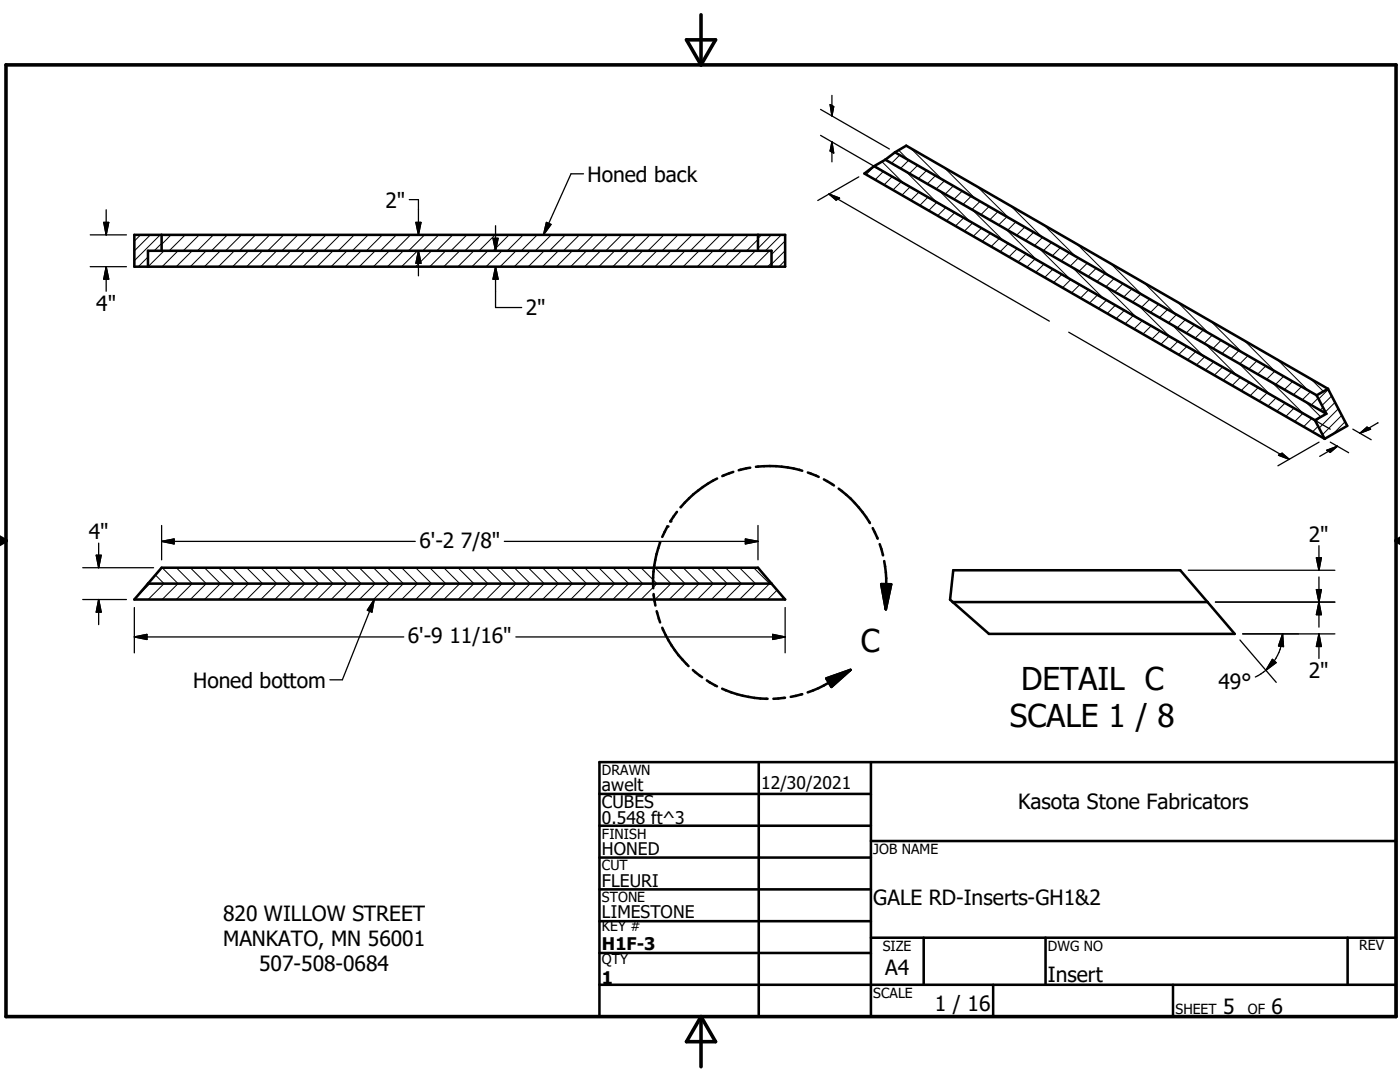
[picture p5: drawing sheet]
<svg xmlns="http://www.w3.org/2000/svg" width="279mm" height="216mm" viewBox="0 0 279 216" stroke-linecap="round" stroke-linejoin="round" font-family="sans-serif">
<g fill="none" stroke="#000" stroke-width=".51">
<path d="M174.4 33.2l-1.9 1.4 91.9 53M174.4 33.2l88 50.7M176.7 31.9l-2.3 1.3M176.7 31.9l88 50.7M178.6 30.4l2.3-1.3 84.1 48.5M178.6 30.4l-1.9 1.5M178.6 30.4l84.2 48.5M26.8 46.9h129.9v6.3h-129.9zM29.5 53.2v-3.2h124.5v3.2M32.3 46.9v3.1M151.3 46.9v3.1M262.8 78.9l1.9 3.7"/>
<path d="M265 77.6l3.9 7.4-4.5 2.6M265 77.6l-2.2 1.3M143.1 95.5a23.8 23.8 0 0 0-7.3 5.7M146.3 94.2l-2.1 .8M149.7 93.3l-2.3 .5M150.9 93.1a22.8 22.8 0 0 1 9.2 .8M161.2 94.3l2.2 .9M164.4 95.7l2 1.2M167.4 97.5a23.5 23.5 0 0 1 6.2 6.9M262.4 83.9l2 3.7M264.7 82.6l-2.3 1.3M29.5 116.5h124.5"/>
<path d="M32.3 113.3h119l5.4 6.3h-129.9zM130.4 118.5l.4 2.3M131.7 108.2a23.6 23.6 0 0 0-1.3 9.2M133.2 105.1l-1 2M135.1 102.1l-1.3 1.9M174.2 105.4l1 2.1M175.6 108.6l.6 2.2M175.9 116.6h2l-1.1 5zM176.5 112l.1 1a39.6 39.6 0 0 1 .2 8.6M131.1 122l.6 2.2M132.2 125.3a22.9 22.9 0 0 0 5.2 7.6M138.3 133.7l1.8 1.4"/>
<path d="M141.1 135.8l2 1.1M144.1 137.4a22.7 22.7 0 0 0 9.1 2M156.7 139.2l-2.3 .2M160.1 138.5l-2.3 .6M164.9 135.4l4.8-1.7-3.8 3.4zM169.7 133.7a42.9 42.9 0 0 1-7.5 4.1l-1 .4M190.1 120.1l-.5-.4 .6-5.9h45.3l5.5 6.3M190.1 120.1l7.3 6.4h49l-5.4-6.4M190.1 120.1h50.9M119.6 158.4h54.2M119.6 152.1h159v50.8h-159zM151.4 152.1v50.8"/>
<path d="M173.8 152.1v50.8M119.6 164.8h54.2M119.6 171.1h54.2M119.6 177.5h54.2M173.8 167.8h104.8M119.6 183.8h54.2M119.6 190.2h54.2M119.6 196.5h159M173.8 187.1h104.8M184.3 187.1v9.4M198.2 196.5v6.4M208.7 187.1v9.4"/>
<path d="M234.1 196.5v6.4M268.9 187.1v9.4"/>
</g>
<g fill="none" stroke="#000" stroke-width=".2">
<path d="M174.5 33.2l-1.7 1.6M176 32.2l4.3 4.3M176.3 34.2l-1.6 1.7M178.1 35.2l-1.7 1.7M179.3 30l2 1.9M179.6 30.9l-1.7 1.7M179.8 36.3l-1.6 1.6M180.8 34.2l6.2 6.2-1.7 1.6M181.4 32l-1.7 1.6M181.6 37.3l-1.6 1.6M181.8 29.6l6.2 6.1M183.1 33l-1.6 1.6"/>
<path d="M183.4 38.3l-1.6 1.7M184.9 34l-1.6 1.6M185.2 39.4l-1.6 1.6M186.7 35l-1.6 1.7M187.4 38.1l6.2 6.1M188.5 33.5l6.1 6.1M188.5 36.1l-1.7 1.6M190.3 37.1l-1.7 1.6M192.1 38.1l-1.7 1.7M193.8 39.1l-1.6 1.7M195.1 37.3l6.2 6.1M28.1 46.9l-1.3 1.2"/>
<path d="M29.5 51.3l-1.9 1.9M29.9 50l-.4 .4M30 46.9l-3.2 3.2M32 46.9l-5.2 5.1M32.3 48.6l-1.5 1.4M32.7 50l-3.1 3.2M34.1 46.9l-1.8 1.9M35.5 50l-3.1 3.2M37 46.9l-3.2 3.1M38.4 50l-3.2 3.2M39.8 46.9l-3.2 3.1M41.2 50l-3.2 3.2"/>
<path d="M42.6 46.9l-3.2 3.1M44 50l-3.2 3.2M45.4 46.9l-3.2 3.1M46.8 50l-3.2 3.2M48.2 46.9l-3.2 3.1M49.6 50l-3.2 3.2M51 46.9l-3.2 3.1M52.4 50l-3.2 3.2M53.8 46.9l-3.2 3.1M55.2 50l-3.2 3.2M56.6 46.9l-3.2 3.1M58 50l-3.2 3.2"/>
<path d="M59.4 46.9l-3.1 3.1M60.8 50l-3.1 3.2M62.2 46.9l-3.1 3.1M63.6 50l-3.1 3.2M65.1 46.9l-3.2 3.1M66.5 50l-3.2 3.2M67.9 46.9l-3.2 3.1M69.3 50l-3.2 3.2M70.7 46.9l-3.2 3.1M72.1 50l-3.2 3.2M73.5 46.9l-3.2 3.1M74.9 50l-3.2 3.2"/>
<path d="M76.3 46.9l-3.2 3.1M77.7 50l-3.2 3.2M79.1 46.9l-3.2 3.1M80.5 50l-3.2 3.2M81.9 46.9l-3.1 3.1M83.3 50l-3.1 3.2M84.7 46.9l-3.1 3.1M86.1 50l-3.2 3.2M87.6 46.9l-3.2 3.1M89 50l-3.2 3.2M90.4 46.9l-3.2 3.1M91.8 50l-3.2 3.2"/>
<path d="M93.2 46.9l-3.2 3.1M94.6 50l-3.2 3.2M96 46.9l-3.2 3.1M97.4 50l-3.2 3.2M98.8 46.9l-3.2 3.1M100.2 50l-3.2 3.2M101.6 46.9l-3.2 3.1M103 50l-3.2 3.2M104.4 46.9l-3.2 3.1M105.8 50l-3.2 3.2M107.2 46.9l-3.2 3.1M108.6 50l-3.2 3.2"/>
<path d="M110 46.9l-3.2 3.1M111.4 50l-3.1 3.2M112.8 46.9l-3.1 3.1M114.2 50l-3.1 3.2M115.6 46.9l-3.1 3.1M117.1 50l-3.2 3.2M118.5 46.9l-3.2 3.1M119.9 50l-3.2 3.2M121.3 46.9l-3.2 3.1M122.7 50l-3.2 3.2M124.1 46.9l-3.2 3.1M125.5 50l-3.2 3.2"/>
<path d="M126.9 46.9l-3.2 3.1M128.3 50l-3.2 3.2M129.7 46.9l-3.2 3.1M131.1 50l-3.2 3.2M132.5 46.9l-3.2 3.1M133.9 50l-3.2 3.2M135.3 46.9l-3.2 3.1M136.7 50l-3.2 3.2M138.1 46.9l-3.2 3.1M139.5 50l-3.2 3.2M140.9 46.9l-3.1 3.1M142.3 50l-3.1 3.2"/>
<path d="M143.7 46.9l-3.1 3.1M145.1 50l-3.1 3.2M146.6 46.9l-3.2 3.1M148 50l-3.2 3.2M149.4 46.9l-3.2 3.1M150.8 50l-3.2 3.2M151.3 47.8l-2.3 2.2M152 46.9l-.7 .7M153.6 50l-3.2 3.2M153.9 46.9l-2.6 2.7M154 52.5l-.8 .7M155.9 46.9l-3.2 3.1"/>
<path d="M156.7 52l-1.2 1.2M156.7 50l-2.7 2.7M156.7 48.1l-2.7 2.7M188.8 41.4l-1.7 1.7M190.5 42.4l-1.6 1.7M192.3 43.5l-1.6 1.6M194.1 41.9l6.1 6.1M194.1 44.5l-1.6 1.6M195.6 40.2l-1.6 1.6M195.9 45.5l-1.7 1.6M197.4 41.2l-1.7 1.7M197.7 46.5l-1.7 1.7"/>
<path d="M199.2 42.2l-1.7 1.7M199.5 47.6l-1.7 1.6M200.7 45.7l6.2 6.1M201 43.3l-1.7 1.6M201.2 48.6l-1.6 1.6M201.8 41.1l6.1 6.1M202.7 44.3l-1.6 1.6M203 49.6l-1.6 1.7M204.5 45.3l-1.6 1.6M204.8 50.6l-1.7 1.7M206.3 46.3l-1.6 1.7M206.6 51.7l-1.7 1.6"/>
<path d="M207.4 49.6l6.1 6.1M208.1 47.3l-1.7 1.7M208.4 52.7l-1.7 1.6M208.4 45l6.2 6.1M209.9 48.4l-1.7 1.6M210.1 53.7l-1.6 1.7M211.6 49.4l-1.6 1.7M211.9 54.8l-1.6 1.6M213.4 50.4l-1.6 1.7M213.7 55.8l-1.7 1.6M214.1 53.4l6.1 6.1M215 48.8l6.2 6.1"/>
<path d="M215.2 51.5l-1.6 1.6M215.5 56.8l-1.7 1.6M217 52.5l-1.7 1.6M217.3 57.8l-1.7 1.7M218.8 53.5l-1.7 1.7M219 58.9l-1.6 1.6M220.6 54.6l-1.7 1.6M220.8 59.9l-1.6 1.6M221.7 52.6l6.1 6.1M222.3 55.6l-1.6 1.6 6.1 6.1M224.1 56.6l-1.6 1.6M225.9 57.6l-1.6 1.7"/>
<path d="M227.7 58.6l-1.7 1.7M228.3 56.4l6.2 6.2M229.5 59.7l-1.7 1.6M222.6 60.9l-1.6 1.7M224.4 61.9l-1.6 1.7M226.2 63l-1.7 1.6M227.3 61.1l6.2 6.1M228 64l-1.7 1.6M229.7 65l-1.6 1.7M231.2 60.7l-1.6 1.7M231.5 66l-1.6 1.7M233 61.7l-1.6 1.7"/>
<path d="M233.3 67.1l-1.6 1.6M234 64.9l6.1 6.1M234.8 62.8l-1.6 1.6M235 60.3l6.1 6.1M235.1 68.1l-1.7 1.6M236.6 63.8l-1.7 1.6M236.9 69.1l-1.7 1.7M238.4 64.8l-1.7 1.7M238.6 70.1l-1.6 1.7M240.2 65.8l-1.7 1.7M240.4 71.2l-1.6 1.6M240.6 68.7l6.2 6.1"/>
<path d="M241.7 64.1l6.1 6.1M241.9 66.9l-1.6 1.6M242.2 72.2l-1.6 1.7M243.7 67.9l-1.6 1.6M244 73.2l-1.7 1.7M245.5 68.9l-1.6 1.7M245.8 74.3l-1.7 1.6M247.3 69.9l-1.7 1.7M247.3 72.5l6.1 6.2M247.6 75.3l-1.7 1.6M248.3 67.9l6.1 6.2M249.1 71l-1.7 1.6"/>
<path d="M249.3 76.3l-1.6 1.7M250.8 72l-1.6 1.7M251.1 77.3l-1.6 1.7M252.6 73l-1.6 1.7M252.9 78.4l-1.7 1.6M253.9 76.4l6.2 6.1M254.4 74.1l-1.6 1.6M254.7 79.4l-1.7 1.6M255 71.8l6.1 6.1M256.2 75.1l-1.7 1.6M258 76.1l-1.7 1.6M259.8 77.1l-1.7 1.7"/>
<path d="M261.5 78.2l-1.6 1.6M261.6 75.6l2.5 2.5M263.1 79.4l-1.4 1.4M265.1 77.7l-1.9 1.9M265.8 79l-2 1.9M256.5 80.4l-1.7 1.7M258.2 81.4l-1.6 1.7M260 82.5l-1.6 1.6M260.6 80.2l3 3M261.8 83.5l-1.6 1.7M263.1 85.1l-1.1 1.1M263.4 83.3l-.8 .8"/>
<path d="M264 86.9l-.3 .3M264 81.3l-.5 .6M266.4 80.3l-1.9 1.9M267.1 81.6l-3.9 3.8M267.8 82.9l-3.9 3.8M268.4 84.2l-2.4 2.5M29.7 116.3l.2 .2-2.7 2.7M31 114.7l1.7 1.8-3.1 3.1M32.4 113.3l3.1 3.2-3.1 3.1M35.2 113.3l3.2 3.2-3.2 3.1M38 113.3l3.2 3.2-3.2 3.1M40.8 113.3l3.2 3.2-3.2 3.1"/>
<path d="M43.6 113.3l3.2 3.2-3.2 3.1M46.4 113.3l3.2 3.2-3.2 3.1M49.2 113.3l3.2 3.2-3.2 3.1M52 113.3l3.2 3.2-3.2 3.1M54.8 113.3l3.2 3.2-3.2 3.1M57.7 113.3l3.1 3.2-3.1 3.1M60.5 113.3l3.1 3.2-3.1 3.1M63.3 113.3l3.2 3.2-3.2 3.1M66.1 113.3l3.2 3.2-3.2 3.1M68.9 113.3l3.2 3.2-3.2 3.1M71.7 113.3l3.2 3.2-3.2 3.1M74.5 113.3l3.2 3.2-3.2 3.1"/>
<path d="M77.3 113.3l3.2 3.2-3.2 3.1M80.2 113.3l3.1 3.2-3.1 3.1M82.9 113.3l3.2 3.2-3.2 3.1M85.8 113.3l3.2 3.2-3.2 3.1M88.6 113.3l3.2 3.2-3.2 3.1M91.4 113.3l3.2 3.2-3.2 3.1M94.2 113.3l3.2 3.2-3.2 3.1M97 113.3l3.2 3.2-3.2 3.1M99.8 113.3l3.2 3.2-3.2 3.1M102.6 113.3l3.2 3.2-3.2 3.1M105.4 113.3l3.2 3.2-3.2 3.1M108.3 113.3l3.1 3.2-3.1 3.1"/>
<path d="M111.1 113.3l3.1 3.2-3.1 3.1M113.9 113.3l3.2 3.2-3.2 3.1M116.7 113.3l3.2 3.2-3.2 3.1M119.5 113.3l3.2 3.2-3.2 3.1M122.3 113.3l3.2 3.2-3.2 3.1M125.1 113.3l3.2 3.2-3.2 3.1M127.9 113.3l3.2 3.2-3.2 3.1M130.7 113.3l3.2 3.2-3.2 3.1M133.5 113.3l3.2 3.2-3.2 3.1M136.3 113.3l3.2 3.2-3.2 3.1M139.2 113.3l3.1 3.2-3.1 3.1M142 113.3l3.1 3.2-3.1 3.1"/>
<path d="M144.8 113.3l3.2 3.2-3.2 3.1M147.6 113.3l3.2 3.2-3.2 3.1M150.4 113.3l3.2 3.2-3.2 3.1M155.1 117.8l-1.9 1.8M156.4 119.3l-.4 .3"/>
</g>
<path d="M1.2 12.9h277.4v190h-277.4zM137 7.9h5.8l-2.9 5zM139.9 2.9v10M-.1 107.9h1.3M-.1 107.2l1.3 .7M1.2 107.9l-1.2 .7M278.6 107.9h.8M278.6 107.9l.8 .5M279.4 107.4l-.8 .5M139.9 202.9v10M139.9 202.9l2.9 5h-5.8z" fill="none" stroke="#000" stroke-width=".71"/>
<path d="M175.9 116.6h2l-1.1 5zM164.9 135.4l4.8-1.7-3.8 3.4z" fill="#000" stroke="#000" stroke-width=".51"/>
<g fill="#000">
<circle cx="133.2" cy="105.1" r=".25"/>
<circle cx="133.8" cy="104" r=".25"/>
</g>
<g fill="none" stroke="#000" stroke-width=".25">
<path d="M166 19v4.1M81.7 39.8h1.8v7.1M116.5 34.7h-2.5l-5.5 12.2M163.8 21.8l13.7 7.9M163.8 27l101.7 58.6M165.4 38.7l44 25.4M165.4 38.7l2.2 .8-.7 .4zM165.7 20.9l.7 .4-.4 1.8zM166 28.3v4M166 28.3l.4 2.2-.7-.4zM171.4 35.3l-8.2 4.7M18 53.2h7.2"/>
<path d="M18 46.9h7.2M20.7 44.4h1l-.5 2.5zM21.2 41.9v5M21.2 53.2v4.9M21.2 53.2l.5 2.5h-1zM83 44.4h1l-.5 2.5zM83.5 50v5M83.5 50l.5 2.5h-1zM98.4 47.6h1l-.5 2.4zM98.9 53.2l.5 2.5h-1zM98.9 45v5M98.9 53.2v8.2h5.2"/>
<path d="M109 44.4l1 .4-1.5 2.1zM213.3 66.3l44 25.4M255.2 90.8l.7-.4 1.4 1.3zM263.2 88.2l-8.2 4.7M264.8 89.8l2.1-.8-1.4 1.3zM265.5 88.2l3.7 2.1M266.9 89l-3.5 2.1M270 85.6l3.7 2.1M271.4 86.4l1.4-1.2 .7 .4zM275 84.4l-3.6 2M16.5 119.6h8.7M16.5 113.3h14.2"/>
<path d="M19.2 110.8h1l-.5 2.5zM19.7 108.4v4.9M19.7 119.6v5M19.7 119.6l.5 2.5h-1zM32.3 108h50.6M32.3 108l2.4-.5v1zM32.3 104.9v6.8M74.7 119.6l-6.4 16h-2.5M74.7 119.6l-.5 2.5-.9-.3zM100.7 108h50.6M148.8 107.5l2.5 .5-2.5 .5zM151.3 104.9v6.8"/>
<path d="M237.1 113.8h29.3M262.7 117.6h1l-.5 2.5zM262.7 111.3h1l-.5 2.5zM263.2 108.9v4.9M263.2 115.1v10M26.8 127.1h53.8M26.8 127.1l2.5-.5v1zM26.8 121.2v9.1M102.9 127.1h53.8M154.2 126.6l2.5 .5-2.5 .5zM156.7 121.2v9.1M242.6 120.1h23.8"/>
<path d="M247.5 127.7l7.2 8.5M248 126.5h18.4M256 126.5a9.4 9.4 0 0 1-1.3 4.8l-2.1 2.4 1.3-2.1 .8 .6-3.1 2.3-1.1 .6M256 126.5l.2 2.5-1-.1zM263.2 126.5v4.9M263.2 126.5l.5 2.5h-1zM263.2 120.1l.5 2.6h-1z"/>
</g>
<g fill="#000" stroke="#000" stroke-width=".25">
<path d="M165.7 20.9l.7 .4-.4 1.8zM166 28.3l.4 2.2-.7-.4zM165.4 38.7l2.2 .8-.7 .4zM20.7 44.4h1l-.5 2.5zM21.2 53.2l.5 2.5h-1zM83 44.4h1l-.5 2.5zM83.5 50l.5 2.5h-1zM98.4 47.6h1l-.5 2.4zM98.9 53.2l.5 2.5h-1zM109 44.4l1 .4-1.5 2.1zM255.2 90.8l.7-.4 1.4 1.3zM264.8 89.8l2.1-.8-1.4 1.3z"/>
<path d="M271.4 86.4l1.4-1.2 .7 .4zM19.2 110.8h1l-.5 2.5zM32.3 108l2.4-.5v1zM148.8 107.5l2.5 .5-2.5 .5zM262.7 117.6h1l-.5 2.5zM262.7 111.3h1l-.5 2.5zM19.7 119.6l.5 2.5h-1zM26.8 127.1l2.5-.5v1zM74.7 119.6l-.5 2.5-.9-.3zM154.2 126.6l2.5 .5-2.5 .5zM253.9 131.6l.8 .6-2.1 1.5zM256 126.5l.2 2.5-1-.1z"/>
<path d="M263.2 126.5l.5 2.5h-1zM263.2 120.1l.5 2.6h-1z"/>
</g>
<g font-size="6.3">
<text x="171.8" y="130.2">C</text>
<text x="203.8" y="137.6">DETAIL C</text>
<text x="201.5" y="145.2">SCALE 1 / 8</text>
</g>
<g font-size="4.2">
<text x="76.9" y="41.4">2&quot;</text>
<text x="117.3" y="36.2">Honed back</text>
<text x="19.2" y="62.1">4&quot;</text>
<text x="104.9" y="63">2&quot;</text>
<text x="17.7" y="107.6">4&quot;</text>
<text x="83.7" y="109.3">6'-2 7/8&quot;</text>
<text x="261.2" y="108.1">2&quot;</text>
<text x="81.4" y="128.4">6'-9 11/16&quot;</text>
<text x="38.5" y="137.2">Honed bottom</text>
<text x="243.2" y="137.5">49°</text>
<text x="261.2" y="135.3">2&quot;</text>
<text x="203.2" y="161.5">Kasota Stone Fabricators</text>
<text x="44.5" y="183.7">820 WILLOW STREET</text>
<text x="174.3" y="180.5">GALE RD-Inserts-GH1&amp;2</text>
<text x="44.5" y="188.8">MANKATO, MN 56001</text>
<text x="51.7" y="193.8">507-508-0684</text>
<text x="176.7" y="194.6">A4</text>
<text x="209.1" y="196">Insert</text>
<text x="186.6" y="201.7">1 / 16</text>
<text x="244.1" y="202.3">5</text>
<text x="253.8" y="202.3">6</text>
</g>
<g font-size="3.5">
<text x="120.1" y="157.9">awelt</text>
<text x="120.1" y="161.2">CUBES</text>
<text x="151.9" y="157.4">12/30/2021</text>
<text x="120.1" y="164.4">0.548 ft^3</text>
<text x="120.1" y="170.6">HONED</text>
<text x="120.1" y="176.9">FLEURI</text>
<text x="120.1" y="183.3">LIMESTONE</text>
<text x="120.1" y="189.6">H1F-3</text>
<text x="120.1" y="196.4">1</text>
</g>
<g font-size="2.8">
<text x="120.1" y="154.6">DRAWN</text>
<text x="120.1" y="167.3">FINISH</text>
<text x="120.1" y="173.7">CUT</text>
<text x="174.3" y="170.4">JOB NAME</text>
<text x="120.1" y="180">STONE</text>
<text x="120.1" y="185.8">KEY #</text>
<text x="176.2" y="189.7">SIZE</text>
<text x="209.1" y="189.7">DWG NO</text>
<text x="271.3" y="189.7">REV</text>
<text x="120.1" y="192.4">QTY</text>
<text x="174.3" y="199.1">SCALE</text>
<text x="234.6" y="202.3">SHEET</text>
<text x="249" y="202.3">OF</text>
</g>
</svg>
